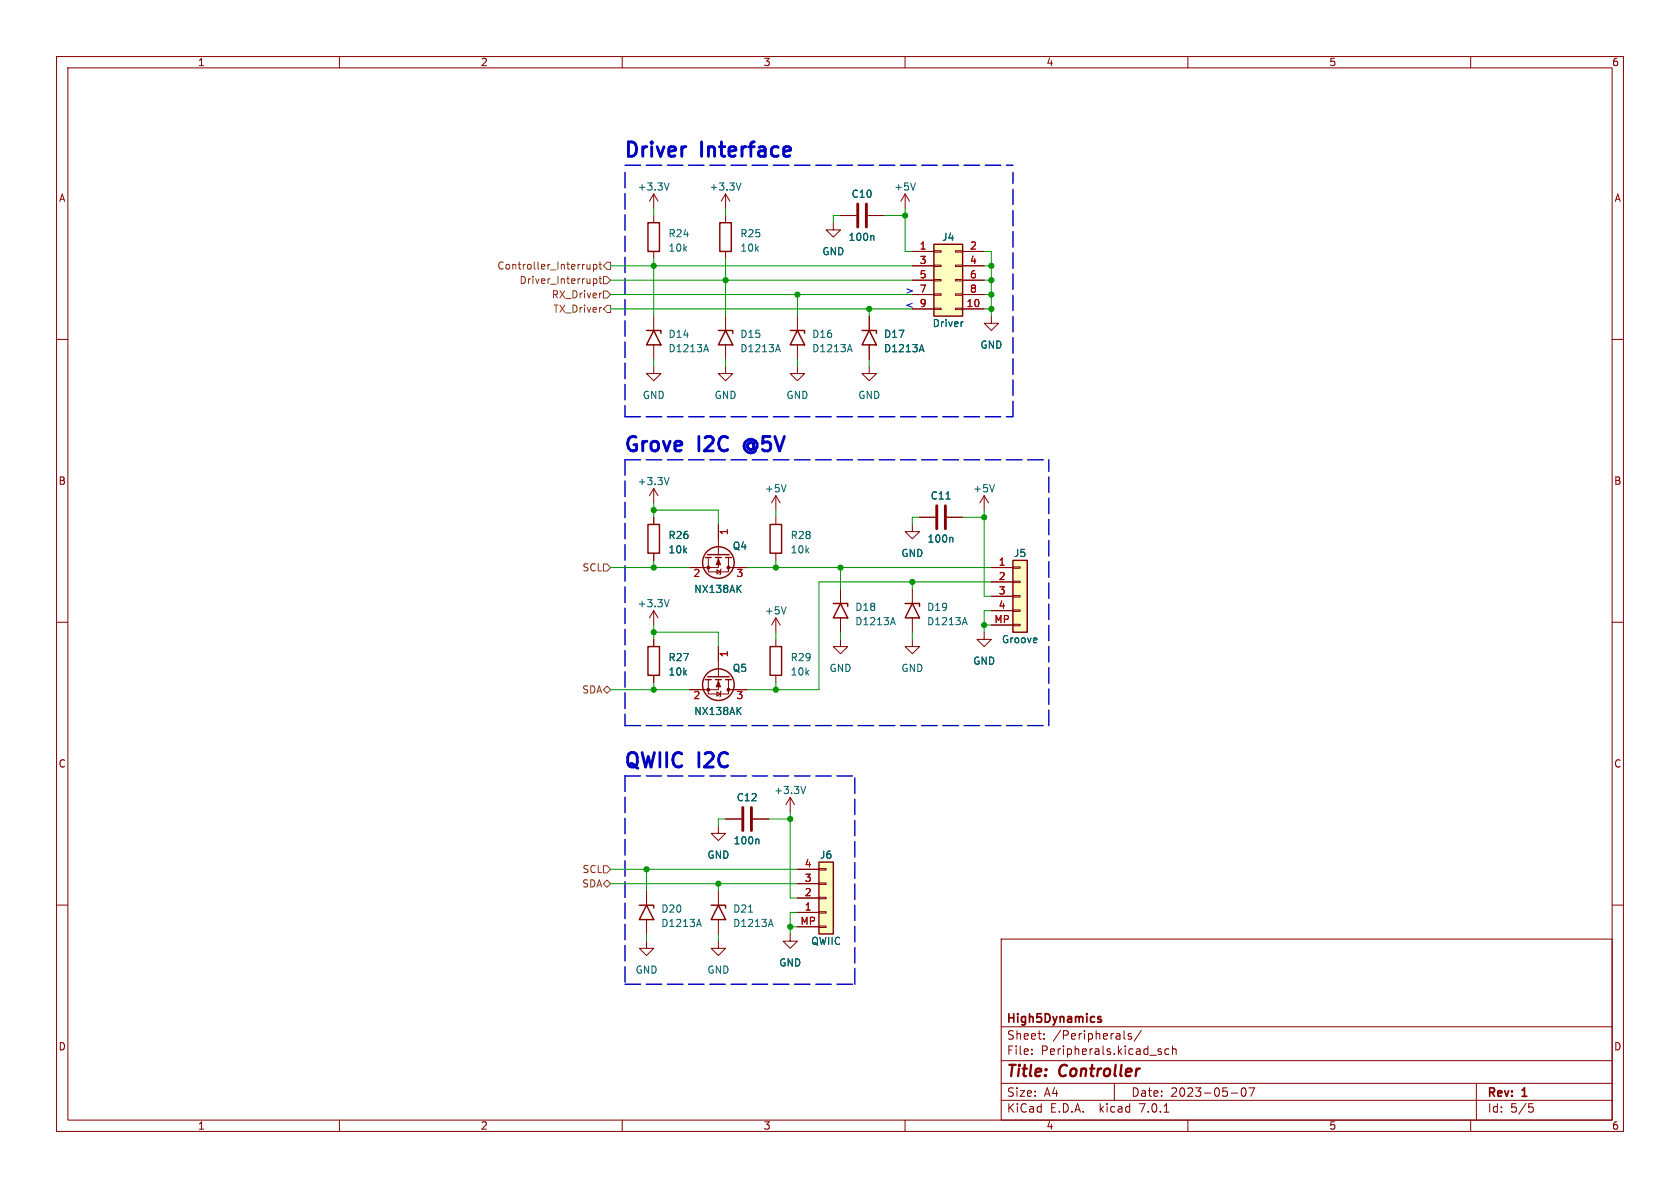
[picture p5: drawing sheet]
<svg xmlns="http://www.w3.org/2000/svg" width="297mm" height="210mm" viewBox="0 0 297 210" stroke-linecap="round" stroke-linejoin="round" font-family="sans-serif">
<g fill="none" stroke="#840000" stroke-width=".18">
<path d="M10 10h277v190h-277zM12 12h273v186h-273zM60 10v2M110 10v2M160 10v2M210 10v2M260 10v2M115.6 34.3v2.5M115.6 38.1v1.3M115.6 34.3l-.8 1.3M115.6 34.3l.7 1.3M128.3 34.3v2.5"/>
<path d="M128.3 38.1v1.3M128.3 34.3l-.8 1.3M128.3 34.3l.7 1.3M147.3 39.4v1.2h1.3l-1.3 1.3-1.3-1.3h1.3M148.6 38.1h2.8M153.4 38.1h2.8M160 34.3l-.7 1.3M160 34.3v2.5M160 34.3l.8 1.3M10 60h2M115.6 44.5v1.2M115.6 55.9v2.5"/>
<path d="M128.3 44.5v1.2M128.3 55.9v2.5M141 55.9v2.5M153.7 55.9v2.5M161.3 44.5h3.8M161.3 54.6h3.8M161.3 47h3.8M161.3 49.5h3.8M161.3 52.1h3.8M165.1 54.5h1.3v.2h-1.3zM165.1 51.9h1.3v.3h-1.3zM165.1 49.4h1.3v.3h-1.3z"/>
<path d="M165.1 46.9h1.3v.2h-1.3zM165.1 44.3h1.3v.3h-1.3zM168.9 54.5h1.3v.2h-1.3zM168.9 51.9h1.3v.3h-1.3zM168.9 49.4h1.3v.3h-1.3zM168.9 46.9h1.3v.2h-1.3zM168.9 44.3h1.3v.3h-1.3zM170.2 44.5h3.8M170.2 54.6h3.8M170.2 47h3.8M170.2 49.5h3.8M170.2 52.1h3.8"/>
<path d="M175.3 55.9v1.3h1.2l-1.2 1.2-1.3-1.2h1.3M285 60h2M115.6 64.8v1.2h1.2l-1.2 1.3-1.3-1.3h1.3M115.6 61v2.5M128.3 64.8v1.2h1.2l-1.2 1.3-1.3-1.3h1.3M128.3 61v2.5M141 64.8v1.2h1.2l-1.2 1.3-1.3-1.3h1.3M141 61v2.5M153.7 64.8v1.2h1.2l-1.2 1.3-1.3-1.3h1.3M153.7 61v2.5M115.6 86.4v2.5M115.6 91.4v1.3"/>
<path d="M115.6 97.8v1.3M115.6 86.4l-.8 1.2M115.6 86.4l.7 1.2M125.2 98.6v2.5h3.6v-2.5M127 98.6v1.7h-5.1M127 92.7v5.3M137.2 87.6l-.8 1.3M137.2 87.6v2.6M137.2 91.4v1.3M137.2 97.8v1.3M137.2 87.6l.7 1.3M161.3 92.7v1.3h1.3l-1.3 1.3-1.3-1.3h1.3"/>
<path d="M162.6 91.4h2.8M167.4 91.4h2.8M174 87.6l-.8 1.3M174 87.6v2.6M174 87.6l.8 1.3M10 110h2M115.6 108l-.8 1.2M115.6 108v2.5M115.6 113v1.3M115.6 119.4v1.3M115.6 108l.7 1.2M126.7 100.7l.7 .4-.7 .4z"/>
<path d="M127 114.3v5.3M127.5 100.6l-.1 .1v.8l-.1 .1M128.8 100.3h3.3M137.2 109.2v2.6M137.2 113v1.3M137.2 119.4v1.3M137.2 109.2l-.8 1.3M137.2 109.2l.7 1.3M148.6 113v1.3h1.3l-1.3 1.3-1.3-1.3h1.3M148.6 104.1v2.6M148.6 109.2v2.6M161.3 113v1.3h1.3l-1.3 1.3-1.3-1.3h1.3"/>
<path d="M161.3 104.1v2.6M161.3 109.2v2.6M174 111.8v1.2h1.3l-1.3 1.3-1.3-1.3h1.3M175.3 100.3h3.8M175.3 102.9h3.8M175.3 105.4h3.8M175.3 108h3.8M175.3 110.5h3.8M179.1 110.4h1.2v.2h-1.2zM179.1 107.8h1.2v.3h-1.2zM179.1 105.3h1.2v.2h-1.2zM179.1 102.7h1.2v.3h-1.2z"/>
<path d="M179.1 100.2h1.2v.3h-1.2zM285 110h2M125.2 120.1v2.6h3.6v-2.6M126.7 122.3l.7 .4-.7 .4zM127 120.1v1.8h-5.1M127.5 122.2l-.1 .1v.8l-.1 .1M128.8 121.9h3.3M10 160h2M114.3 157.5v2.5M127 146.1v1.2h1.3l-1.3 1.3-1.3-1.3h1.3M127 157.5v2.5M128.3 144.8h2.8"/>
<path d="M133.1 144.8h2.8M139.7 141l-.8 1.2M139.7 141v2.5M139.7 141l.8 1.2M141 158.8h3.8M141 156.2h3.8M141 153.7h3.8M144.8 153.5h1.2v.3h-1.2zM144.8 156.1h1.2v.2h-1.2zM144.8 158.6h1.2v.3h-1.2zM285 160h2M114.3 166.4v1.2h1.3l-1.3 1.3-1.3-1.3h1.3"/>
<path d="M114.3 162.6v2.5M127 166.4v1.2h1.3l-1.3 1.3-1.3-1.3h1.3M127 162.6v2.5M139.7 165.1v1.3h1.3l-1.3 1.2-1.3-1.2h1.3M141 161.3h3.8M141 163.8h3.8M144.8 161.2h1.2v.2h-1.2zM144.8 163.7h1.2v.3h-1.2zM177 166h108v32h-108zM60 198v2M110 198v2M160 198v2"/>
<path d="M177 194.5h108M177 191.5h108M177 187.5h108M177 181.5h108M182.4 186.3v.1M182.4 185.5v.1M184.6 183.6v.1M184.6 182.8v.1M197 191.5v3M198.7 182.2v1.3l.2 .2M200 182.8l-.4-.1-.2 .2 .1 .2 .5 .2v.3h-.6M201.8 182.1l-1.3 2"/>
<path d="M204.9 185.9l.4 .1 .1 .2-.3 .2h-.2M204.9 185.4l.4 .1M205.8 196.6h.8M206.6 185.5l-.4-.1-.3 .3v.4l.2 .2h.5M207.3 185.5l.2-.1 .4 .1v.9M207.3 184.9v1.5M210 198v2M217.6 193.2h1.2M219.6 192.4l.2-.1a.81 .81 0 0 1 .6 .6 .81 .81 0 0 1-.3 .8l-.2 .1a.81 .81 0 0 1-.6-.6 .81 .81 0 0 1 .3-.8zM220.8 192.3h1l-.7 1.5M260 198v2M261 191.5v6.5"/>
<path d="M270.3 195.1h.7M270.4 195.7h.4l.3 .3-.2 .5-.5 .1"/>
</g>
<path d="M194.3 179.7l.3 .1M194.3 180.2l.3 .1 .1 .2-.2 .2h-.3" fill="none" stroke="#840000" stroke-width=".3"/>
<g fill="none" stroke="#840000" stroke-width=".25">
<path d="M114.6 39.4h2v5.1h-2zM127.3 39.4h2v5.1h-2zM114.3 58.4h2.5v.5M115.6 58.4l1.2 2.6h-2.5zM127 58.4h2.5v.5M128.3 58.4l1.2 2.6h-2.5zM139.7 58.4h2.5v.5M141 58.4l1.2 2.6h-2.5zM152.4 58.4h2.5v.5M153.7 58.4l1.2 2.6h-2.5zM165.1 43.2h5.1v12.7h-5.1zM114.6 92.7h2v5.1h-2z"/>
<path d="M124.7 98.6h1M125.1 98h3.8M126.5 98.6h1M128.3 98.6h1M136.1 92.7h2.1v5.1h-2.1zM179.1 99.1h2.5v12.7h-2.5zM114.6 114.3h2v5.1h-2zM125.1 119.6h3.8M136.1 114.3h2.1v5.1h-2.1zM147.3 106.7h2.6v.5M148.6 106.7l1.3 2.5h-2.6zM160 106.7h2.6v.5"/>
<path d="M161.3 106.7l1.3 2.5h-2.6zM124.7 120.1h1M126.5 120.1h1M128.3 120.1h1M144.8 152.4h2.5v12.7h-2.5zM113 160h2.6v.5M114.3 160l1.3 2.6h-2.6zM125.7 160h2.6v.5M127 160l1.3 2.6h-2.6z"/>
<circle cx="127" cy="99.4" r="2.79"/>
<circle cx="127" cy="121" r="2.79"/>
</g>
<g fill="none" stroke="#006464" stroke-width=".18">
<path d="M118.3 32.3l-.4 1.3M131 32.3l-.4 1.3M161.8 32.3l-.4 1.3M154.3 41.7l.2 .1v.7M170.1 56.9h.2M124.5 61.8h.6M124.8 60.9l.5 1.3M137.2 61.8h.6M137.5 60.9l.5 1.3M149.9 61.8h.6M150.2 60.9l.5 1.3M162.6 61.8h.6"/>
<path d="M162.9 60.9l.5 1.3M118.3 84.4l-.4 1.3M139 85.7l-.4 1.2M168.3 95l.2 .2v.6M175.8 85.7l-.4 1.2M118.3 106l-.4 1.3M139 107.3l-.4 1.2M157.6 110.1h.6M157.9 109.2l.4 1.2M170.3 110.1h.6M170.6 109.2l.4 1.2M142.4 139l-.4 1.3"/>
<path d="M134 148.3l.2 .2v.7M123.3 163.4h.6M123.6 162.5l.4 1.3M136 163.4h.6M136.3 162.5l.4 1.3"/>
</g>
<path d="M151.6 36.1v4M153.2 36.1v4M165.6 89.4v4.1M167.1 89.4v4.1M131.3 142.7v4.1M132.8 142.7v4.1" fill="none" stroke="#840000" stroke-width=".51"/>
<g fill="#840000" stroke="#840000" stroke-width=".18">
<path d="M127 120.4l.4 1h-.8z"/>
<path d="M127 98.8l.4 1h-.8z"/>
<circle cx="125.2" cy="121.9" r=".25"/>
<circle cx="128.8" cy="121.9" r=".25"/>
<circle cx="125.2" cy="100.3" r=".25"/>
<circle cx="128.8" cy="100.3" r=".25"/>
</g>
<g fill="#ffffc2" stroke="#ffffc2" stroke-width=".18">
<path d="M165.1 43.2h5.1v12.7h-5.1z"/>
<path d="M144.8 152.4h2.5v12.7h-2.5z"/>
<path d="M179.1 99.1h2.5v12.7h-2.5z"/>
</g>
<g fill="none" stroke="#725600" stroke-width=".18">
<path d="M103.8 46.7v.8l.3 .1 .2-.1M104.3 46.7v.9M104.9 46.8l.4-.1 .2 .3-.1 .5h-.5M104.9 46.7v1.3M104.9 49.3v1.2M104.9 49.3h.4l.2 .2-.1 .6h-.5M105.9 46.7h.5M105.9 49.3h.5M106.1 46.3v1.1l.3 .2M106.1 48.8v1.1l.3 .2M106.2 54.4h.2M106.4 51.8l-.3 .1"/>
<path d="M106.7 51.4h.6l.6 .7-.6 .6h-.6zM106.7 48.9h.6l.6 .6-.6 .7h-.6zM107.3 46.4h.6v1.2h-.6l-.6-.6zM107.3 54h.6v1.2h-.6l-.6-.6zM106.7 99.7h.6l.6 .6-.6 .7h-.6zM107.3 121.3l.6 .6-.6 .7-.6-.7zM106.7 153h.6l.6 .7-.6 .6h-.6zM106.7 156.2l.6-.6 .6 .6-.6 .6z"/>
</g>
<path d="M131.9 78a1.17 1.17 0 0 0 0 1.7" fill="none" stroke="#0000c2" stroke-width=".51"/>
<path d="M110.5 30.5v43.2M110.5 29.2h68.6M110.5 73.7h68.6M179.1 73.7v-43.2M110.5 81.3v47M110.5 81.3h74.9M110.5 137.2v36.8M110.5 137.2h40.6M110.5 128.3h74.9M185.4 128.3v-47M110.5 174h40.6M151.1 174v-36.8" fill="none" stroke="#0000c2" stroke-width=".25" stroke-dasharray="2.7 1"/>
<g fill="none" stroke="#009600" stroke-width=".18">
<path d="M115.6 36.8v1.3M128.3 36.8v1.3M148.6 38.1h-1.3v1.3M156.2 38.1h3.8M160 36.8v7.7h1.3M107.9 54.6h53.4M107.9 47h53.4M107.9 52.1h53.4M107.9 49.5h53.4M115.6 45.7v10.2M128.3 45.7v10.2M141 52.1v3.8"/>
<path d="M153.7 54.6v1.3M174 54.6h1.3M174 47h1.3M174 52.1h1.3M174 44.5h1.3v11.4M174 49.5h1.3M115.6 63.5v1.3M128.3 63.5v1.3M141 63.5v1.3M153.7 63.5v1.3M115.6 88.9v2.5M115.6 99.1v1.2"/>
<path d="M115.6 90.2h11.4v2.5M137.2 90.2v1.2M137.2 99.1v1.2M162.6 91.4h-1.3v1.3M170.2 91.4h3.8M174 90.2v15.2h1.3M107.9 100.3h14M115.6 110.5v2.5M115.6 111.8h11.4v2.5M132.1 100.3h43.2M137.2 111.8v1.2M148.6 100.3v3.8"/>
<path d="M148.6 111.8v1.2M161.3 102.9v1.2M161.3 111.8v1.2M174 110.5h1.3M175.3 102.9h-30.5v19h-12.7M175.3 108h-1.3v3.8M107.9 121.9h14M115.6 120.7v1.2M137.2 120.7v1.2M107.9 153.7h33.1M107.9 156.2h33.1M114.3 153.7v3.8"/>
<path d="M127 156.2v1.3M128.3 144.8h-1.3v1.3M135.9 144.8h3.8M139.7 143.5v15.3h1.3M114.3 165.1v1.3M127 165.1v1.3M139.7 163.8h1.3M141 161.3h-1.3v3.8"/>
</g>
<g fill="#009600" stroke="#009600" stroke-width=".18">
<circle cx="175.3" cy="54.6" r=".46"/>
<circle cx="175.3" cy="47" r=".46"/>
<circle cx="160" cy="38.1" r=".46"/>
<circle cx="175.3" cy="52.1" r=".46"/>
<circle cx="175.3" cy="49.5" r=".46"/>
<circle cx="141" cy="52.1" r=".46"/>
<circle cx="128.3" cy="49.5" r=".46"/>
<circle cx="153.7" cy="54.6" r=".46"/>
<circle cx="174" cy="110.5" r=".46"/>
<circle cx="115.6" cy="47" r=".46"/>
<circle cx="161.3" cy="102.9" r=".46"/>
<circle cx="148.6" cy="100.3" r=".46"/>
<circle cx="174" cy="91.4" r=".46"/>
<circle cx="139.7" cy="144.8" r=".46"/>
<circle cx="127" cy="156.2" r=".46"/>
<circle cx="114.3" cy="153.7" r=".46"/>
<circle cx="115.6" cy="121.9" r=".46"/>
<circle cx="137.2" cy="121.9" r=".46"/>
<circle cx="139.7" cy="163.8" r=".46"/>
<circle cx="137.2" cy="100.3" r=".46"/>
<circle cx="115.6" cy="111.8" r=".46"/>
<circle cx="115.6" cy="100.3" r=".46"/>
<circle cx="115.6" cy="90.2" r=".46"/>
</g>
<g font-size="3.5" fill="#0000c2">
<text x="110.5" y="27.9">Driver</text>
<text x="124.2" y="27.9">Interface</text>
<text x="110.5" y="80">Grove</text>
<text x="123.7" y="80">I2C</text>
<text x="132.6" y="80">@5V</text>
<text x="110.5" y="135.9">QWIIC</text>
<text x="123.7" y="135.9">I2C</text>
</g>
<g font-size="2.8" fill="#840000">
<text x="178" y="190.8">Title:</text>
<text x="187.4" y="190.8">Controller</text>
</g>
<g font-size="2.1" fill="#840000">
<text x="178" y="183.9">Sheet:</text>
<text x="178" y="181.1">High5Dynamics</text>
<text x="186.2" y="183.9">/Peripherals/</text>
<text x="178" y="186.6">File:</text>
<text x="184" y="186.6">Peripherals.kicad_sch</text>
<text x="178" y="196.8">KiCad</text>
<text x="178" y="194">Size:</text>
<text x="184.6" y="194">A4</text>
<text x="185.7" y="196.8">E.D.A.</text>
<text x="194.4" y="196.8">kicad</text>
<text x="200" y="194">Date:</text>
<text x="201.5" y="196.8">7.0.1</text>
<text x="206.9" y="194">2023-05-07</text>
<text x="263" y="194.2">Rev:</text>
<text x="263" y="196.8">Id:</text>
<text x="267" y="196.8">5/5</text>
<text x="269.2" y="194.2">1</text>
</g>
<g font-size="1.8" fill="#840000">
<text x="35" y="11.8">1</text>
<text x="85" y="11.8">2</text>
<text x="135" y="11.8">3</text>
<text x="185" y="11.8">4</text>
<text x="235" y="11.8">5</text>
<text x="285" y="11.8">6</text>
<text x="10.4" y="35.8">A</text>
<text x="285.4" y="35.8">A</text>
<text x="10.3" y="85.8">B</text>
<text x="285.3" y="85.8">B</text>
<text x="10.3" y="135.8">C</text>
<text x="285.3" y="135.8">C</text>
<text x="10.3" y="185.8">D</text>
<text x="285.3" y="185.8">D</text>
<text x="35" y="199.8">1</text>
<text x="85" y="199.8">2</text>
<text x="135" y="199.8">3</text>
<text x="185" y="199.8">4</text>
<text x="235" y="199.8">5</text>
<text x="285" y="199.8">6</text>
</g>
<g font-size="1.8" fill="#006464">
<text x="112.7" y="33.8">+3.3V</text>
<text x="125.4" y="33.8">+3.3V</text>
<text x="150.5" y="35.1">C10</text>
<text x="158" y="33.8">+5V</text>
<text x="118.1" y="42.1">R24</text>
<text x="118.1" y="44.6">10k</text>
<text x="130.8" y="42.1">R25</text>
<text x="130.8" y="44.6">10k</text>
<text x="145.3" y="45.3">GND</text>
<text x="149.9" y="42.7">100n</text>
<text x="166.5" y="42.7">J4</text>
<text x="118.1" y="59.9">D14</text>
<text x="130.8" y="59.9">D15</text>
<text x="143.5" y="59.9">D16</text>
<text x="156.2" y="59.9">D17</text>
<text x="164.8" y="58">Driver</text>
<text x="118.1" y="62.4">D1213A</text>
<text x="130.8" y="62.4">D1213A</text>
<text x="143.5" y="62.4">D1213A</text>
<text x="156.2" y="62.4">D1213A</text>
<text x="173.3" y="61.8">GND</text>
<text x="113.6" y="70.7">GND</text>
<text x="126.3" y="70.7">GND</text>
<text x="139" y="70.7">GND</text>
<text x="151.7" y="70.7">GND</text>
<text x="112.7" y="85.9">+3.3V</text>
<text x="135.2" y="87.2">+5V</text>
<text x="164.5" y="88.5">C11</text>
<text x="172" y="87.2">+5V</text>
<text x="118.1" y="95.4">R26</text>
<text x="139.7" y="95.4">R28</text>
<text x="118.1" y="98">10k</text>
<text x="129.5" y="97.3">Q4</text>
<text x="139.7" y="98">10k</text>
<text x="159.3" y="98.6">GND</text>
<text x="163.9" y="96.1">100n</text>
<text x="179.2" y="98.6">J5</text>
<text x="112.7" y="107.5">+3.3V</text>
<text x="122.7" y="105">NX138AK</text>
<text x="135.2" y="108.8">+5V</text>
<text x="151.1" y="108.1">D18</text>
<text x="151.1" y="110.7">D1213A</text>
<text x="163.8" y="108.1">D19</text>
<text x="163.8" y="110.7">D1213A</text>
<text x="177.1" y="113.9">Groove</text>
<text x="118.1" y="117">R27</text>
<text x="118.1" y="119.6">10k</text>
<text x="129.5" y="118.9">Q5</text>
<text x="139.7" y="117">R29</text>
<text x="139.7" y="119.6">10k</text>
<text x="146.6" y="118.9">GND</text>
<text x="159.3" y="118.9">GND</text>
<text x="172" y="117.7">GND</text>
<text x="122.7" y="126.6">NX138AK</text>
<text x="130.2" y="141.8">C12</text>
<text x="136.8" y="140.5">+3.3V</text>
<text x="129.6" y="149.4">100n</text>
<text x="125" y="152">GND</text>
<text x="144.9" y="152">J6</text>
<text x="116.8" y="161.5">D20</text>
<text x="129.5" y="161.5">D21</text>
<text x="116.8" y="164">D1213A</text>
<text x="129.5" y="164">D1213A</text>
<text x="143.4" y="167.2">QWIIC</text>
<text x="112.3" y="172.3">GND</text>
<text x="125" y="172.3">GND</text>
<text x="137.7" y="171">GND</text>
</g>
<g font-size="1.8" fill="#725600">
<text x="87.8" y="47.8">Controller_Interrupt</text>
<text x="91.7" y="50.4">Driver_Interrupt</text>
<text x="97.4" y="52.9">RX_Driver</text>
<text x="97.7" y="55.4">TX_Driver</text>
<text x="102.9" y="101.2">SCL</text>
<text x="102.8" y="122.7">SDA</text>
<text x="102.9" y="154.5">SCL</text>
<text x="102.8" y="157">SDA</text>
</g>
<g font-size="1.8" fill="#a90000">
<text x="162.5" y="44.2">1</text>
<text x="162.5" y="46.7">3</text>
<text x="171.4" y="44.2">2</text>
<text x="171.4" y="46.7">4</text>
<text x="162.5" y="49.3">5</text>
<text x="162.5" y="51.8">7</text>
<text x="171.4" y="49.3">6</text>
<text x="171.4" y="51.8">8</text>
<text x="162.5" y="54.4">9</text>
<text x="170.8" y="54.4">10</text>
<text x="128.9" y="94.6" transform="rotate(-90 128.9 94.6)">1</text>
<text x="176.5" y="100.1">1</text>
<text x="122.5" y="102.2">2</text>
<text x="130.1" y="102.2">3</text>
<text x="176.5" y="102.6">2</text>
<text x="176.5" y="105.2">3</text>
<text x="176.5" y="107.7">4</text>
<text x="175.7" y="110.2">MP</text>
<text x="128.9" y="116.2" transform="rotate(-90 128.9 116.2)">1</text>
<text x="122.5" y="123.8">2</text>
<text x="130.1" y="123.8">3</text>
<text x="142.2" y="156">3</text>
<text x="142.2" y="153.4">4</text>
<text x="142.2" y="161">1</text>
<text x="142.2" y="158.5">2</text>
<text x="141.5" y="163.6">MP</text>
</g>
<g font-size="1.8" fill="#0000c2">
<text x="160" y="52.1">&gt;</text>
<text x="160" y="54.6">&lt;</text>
</g>
</svg>
